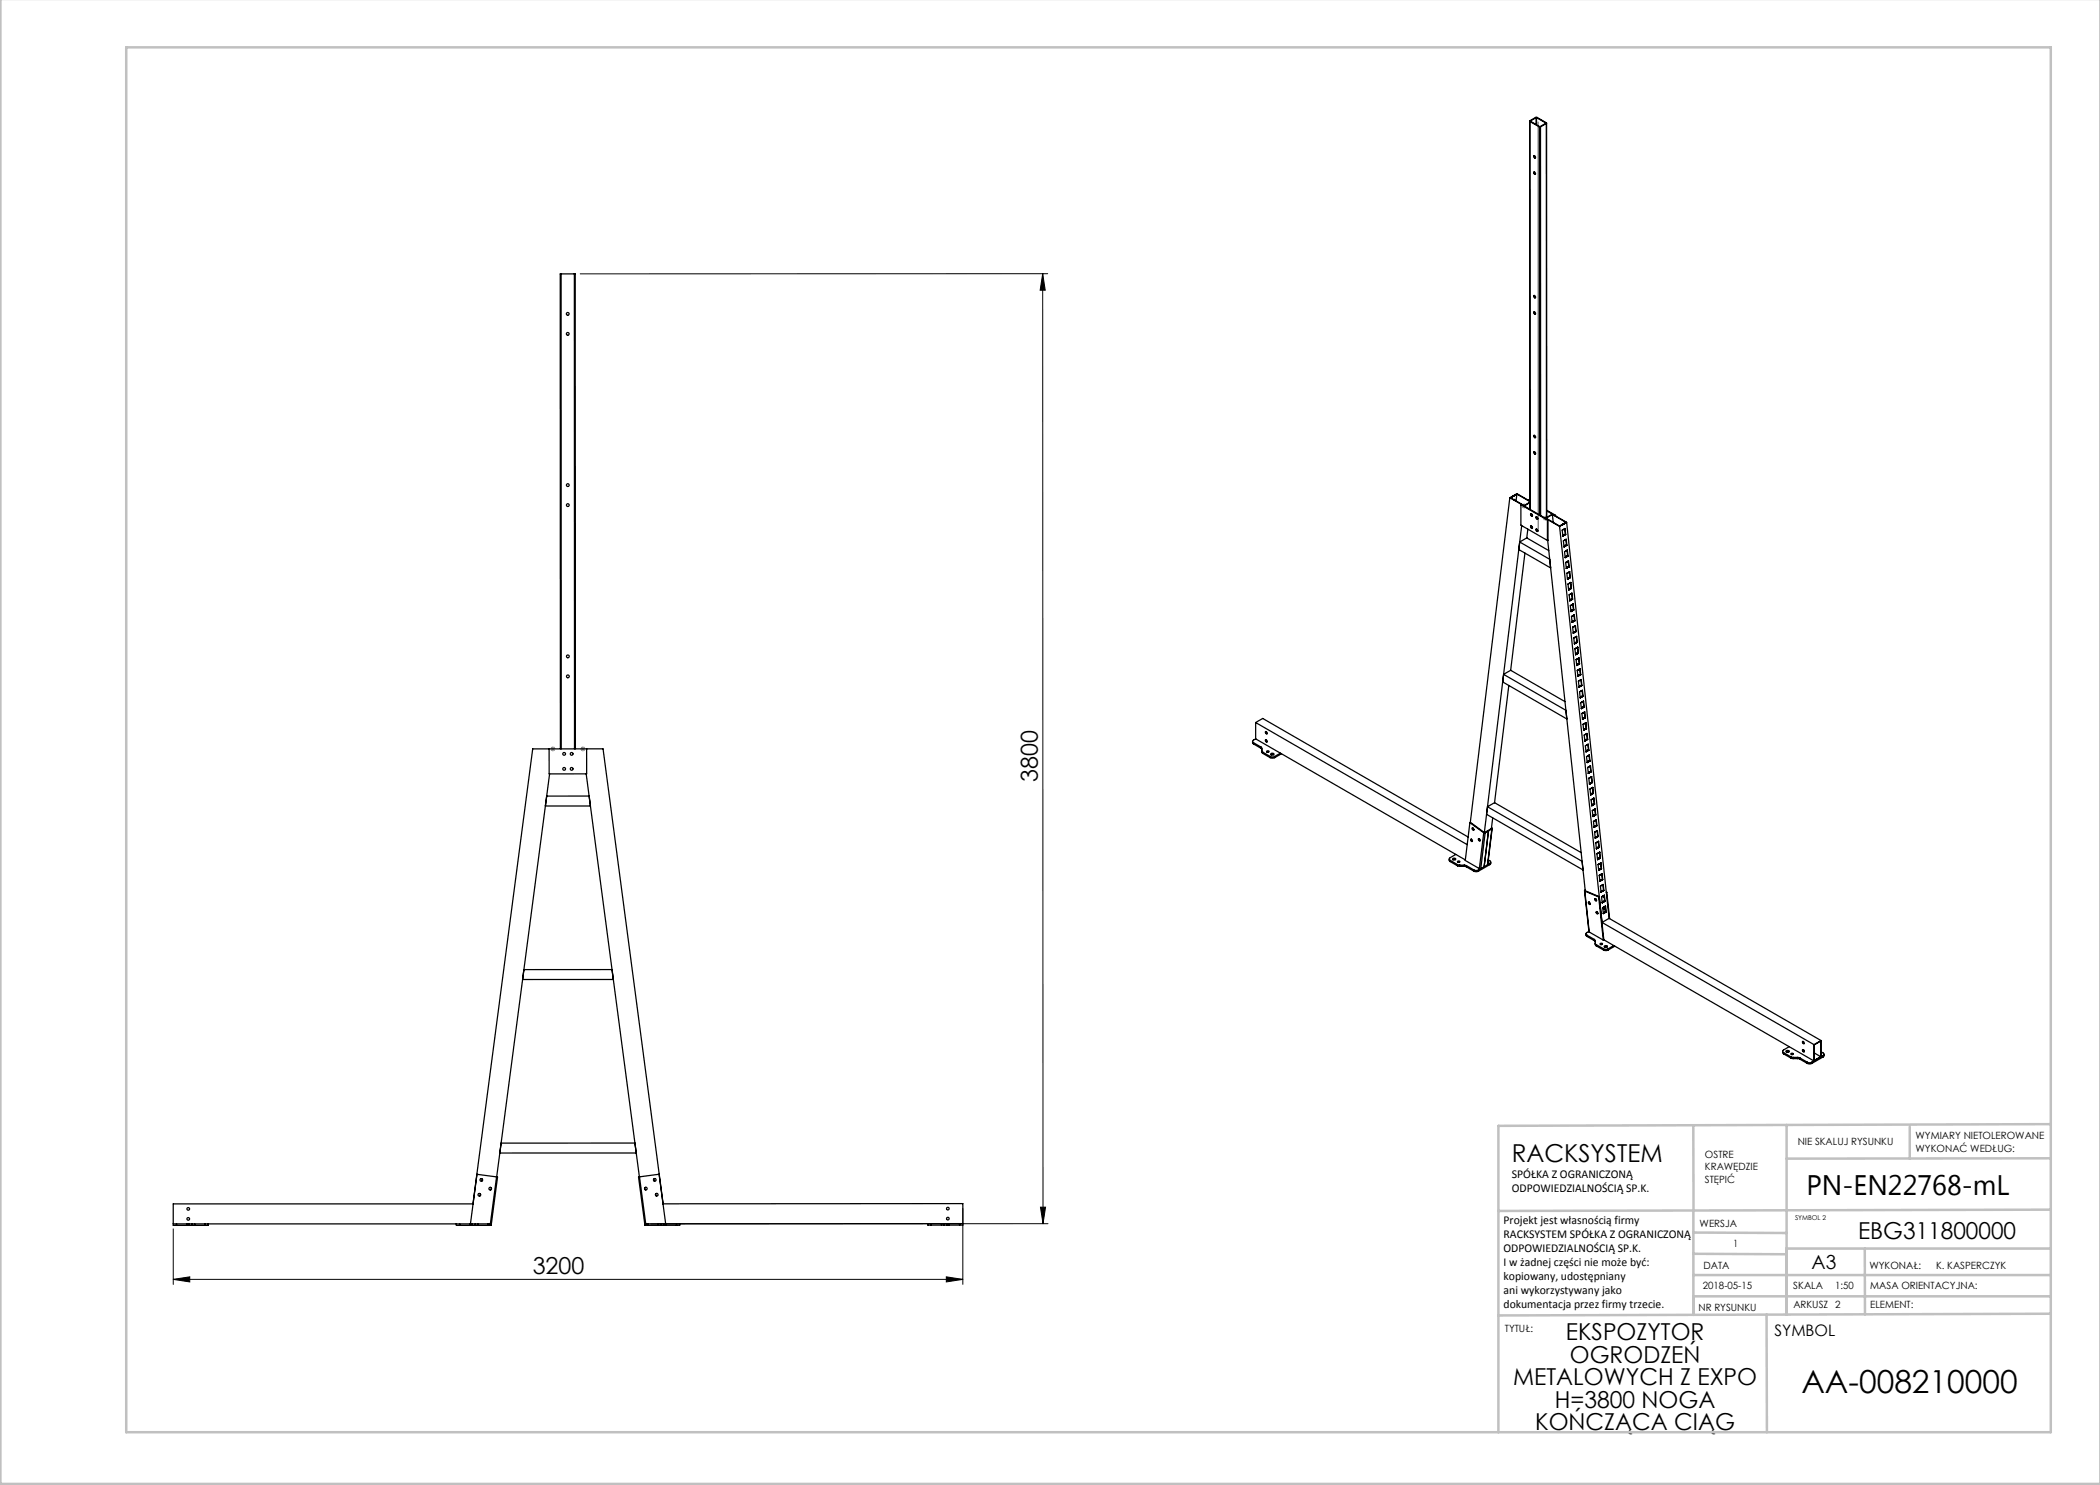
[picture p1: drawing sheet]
<svg xmlns="http://www.w3.org/2000/svg" width="420mm" height="297mm" viewBox="0 0 420 297" stroke-linecap="round" stroke-linejoin="round" font-family="sans-serif">
<path d="M208.5 54.7l.1 190M208.5 54.7l.5 3.3h-1zM209.5 54.7l-93.5 .1M34.6 255.9l3.4-.5v1zM34.6 245.8v11.1M34.6 255.9h158M189.3 255.4l3.3 .5-3.3 .5zM192.6 241.7v15.2M208.1 241.4h1l-.5 3.3zM209.6 244.7l-79.4 .1" fill="none" stroke="#000" stroke-width=".2"/>
<g fill="none" stroke="#808080" stroke-width=".2">
<path d="M304.3 101.2h1M304.5 100.8l.7 .7M304.8 100.7v1M305.2 100.8l-.7 .7M308.6 103.6h1M308.7 103.3l.7 .7M309.1 103.1v1M309.4 103.3l-.7 .7M110.1 149.8h1M110.2 149.4l.7 .7M110.6 149.3v1M110.9 149.4l-.7 .7"/>
<path d="M116.1 149.8h1M116.2 149.4l.7 .7M116.6 149.3v1M116.9 149.4l-.7 .7"/>
</g>
<g fill="none" stroke="#c0c0c0" stroke-width=".5">
<path d="M.1 -.1v296.9h419.9M25.2 9.5h385v276.9h-385zM338.7 225.2v16.9M357.3 225v37.9M382 225.4v6.3M410.1 224.8l-110.4 .4v61.2M410.1 231.7h-52.8M338.7 259.3h71.5M338.7 255h71.5M338.7 250.8l18.6 .1M338.7 246.5l18.6 .1M338.7 242.1v20.9"/>
<path d="M373 249.7v13.2M410.1 241.9l-110.4 .3M410.2 249.7h-52.9v13.2M353.3 262.9l.1 23.5M410.2 262.7l-110.5 .4"/>
</g>
<path d="M307.6 24.4v81.7" fill="none" stroke="#808080" stroke-width=".25"/>
<g fill="#000">
<path d="M208.5 54.7l.5 3.3h-1zM208.1 241.4h1l-.5 3.3z"/>
<path d="M34.6 255.9l3.4-.5v1zM189.3 255.4l3.3 .5-3.3 .5z"/>
</g>
<g fill="none" stroke="#000" stroke-width=".25">
<path d="M305.9 24.2l.1 77.6M306 24.3v-.1l1.3-.8 2 1.2v.1M306 24.3l1.9 1.1M306 24.3v77.6M306.1 24.2h.1M306.1 24.2l1.9 1.1 1.2-.7M306.7 31.2a.23 .23 0 0 1 .4 .1 .23 .23 0 0 1-.2 .3zM306.8 34.4a.23 .23 0 0 1 .3 .1 .23 .23 0 0 1-.2 .4zM306.8 31.1l.1 .3 .2 .2M306.8 34.4l.1 .3 .2 .1M307.2 23.5h.1M307.2 23.5l-1.1 .7"/>
<path d="M307.2 23.5v1.4M307.3 23.5l1.9 1.1M307.3 23.5v1.5M307.9 25.4h.2M307.9 25.4v77.6M308.1 25.4v77.7M309.2 24.6h.1M309.3 24.7l-1.2 .7M309.3 24.7v78.8M309.3 24.6v78.9M112.2 54.8h-.2l.1 95M112.2 54.8l.1 95"/>
<path d="M114.9 54.8h.1l.1 95M114.9 54.8h-2.7M114.9 54.8v95M306.8 59.1a.23 .23 0 0 1 .3 .2 .23 .23 0 0 1-.2 .3zM306.8 59.1l.1 .3 .2 .1M306.8 62.4a.23 .23 0 0 1 .3 .1 .23 .23 0 0 1-.2 .3zM306.8 62.4l.1 .2 .2 .2M302 99.5l9.9 5.8M302 99.5l-7.9 65M302.4 99.3l-.4 .2M302.4 99.3h.1M302.5 99.4h.1"/>
<path d="M302.5 99.3v.1M302.6 99.2v.1M302.6 99.2l-.2 .1M302.6 99.2h.1M302.6 99.3l-.5 .2 2.7 1.6 1.2-.6M302.7 99.2l-.1 .1M302.7 99.1l.1 .1zM302.7 99.1l-.1 .1M302.8 99.1h.1M302.8 99.9v.1M302.9 99.9l-.1 .1M302.9 99.9h.1"/>
<path d="M302.9 99.9v.1M302.9 99h.1M302.9 99l-.1 .1M303 99h.1M303 99l.4-.3 2.6 1.5M303.4 98.8l-.7 .4M303.4 98.8l2.6 1.5M303.4 98.8l-.2 1.4M306.8 87.1a.23 .23 0 0 1 .3 .1 .23 .23 0 0 1-.2 .3zM306.8 90.4a.23 .23 0 0 1 .3 .1 .23 .23 0 0 1-.2 .3zM306.8 87.1l.1 .2 .2 .2M306.8 90.3l.1 .3 .2 .2"/>
<path d="M303.8 109.9l6.3 3.7M304.2 100.9v4.1l5.3 3.1M304.2 100.9l5.3 3.1M304.3 100.9h-.1M304.3 105.1l-7.4 61.4M305 110.6l-2.9 23.5M305.4 107.6l-1.5 .8 6 3.5M305.4 107.6l4.4 2.5M305.6 105.8l-.2 1.8M305.7 100.1h.3M306 100.5l-1.2 .7M306.1 102.8a.23 .23 0 0 1 .4 .1 .23 .23 0 0 1-.2 .3z"/>
<path d="M306.1 105.2a.23 .23 0 0 1 .4 .2 .23 .23 0 0 1-.2 .3zM306.2 102.7l.3 .5zM306.2 105.2l.3 .4zM306.3 102.8l.2 .3M306.3 105.2l.2 .4M307.2 103.4a.23 .23 0 0 1 .3 .1 .23 .23 0 0 1-.1 .3zM307.2 105.8a.23 .23 0 0 1 .3 .2 .23 .23 0 0 1-.1 .3zM307.3 103.4l.2 .4zM307.3 105.8l.2 .4zM307.4 103.4l.2 .3M307.4 105.8l.2 .4M309.3 102.2l4 2.3"/>
<path d="M309.3 102l1.8 1.1M309.5 104l.1-.1v4.1l-.1 .1M309.5 104v4.1M309.5 108.1l7.5 70.1M310.5 102.8l-1.4 .8M310.5 102.9l-1.3 .7 2.7 1.6 .4-.2M310.5 102.9l2.7 1.6-.4 .2M310.5 102.9l.1 1.6M311.1 103.1h-.1M311.1 103.1v.1M311.9 105.3l8.9 82.7M312.3 105h.1"/>
<path d="M312.3 105l-.4 .3M312.3 105l.1 .1M312.5 104.9l-.2 .1M312.5 104.9v.1M312.5 104.9h.1M312.5 105l-.1 .1M312.6 104.9l-.1 .1M312.6 107.2h.1M312.7 104.8h.1M312.6 105.9h.1M312.7 105.9l-.3 .1 .2 1.2M312.7 107.1h.1"/>
<path d="M312.7 107.1l-.1 .1M312.7 107h.1M312.7 107v.1M312.7 104.8l-.2 .1M312.8 107.1l-.2 .1M312.8 107h.1M312.8 107v.1M312.8 109.4h.1M312.8 104.7l-.2 .2M312.8 104.7l.1 .1M312.8 104.7h.1M312.9 108.1h.1"/>
<path d="M312.9 106.9l-.2 .1M312.9 104.8h-.2M312.9 104.7h.1M312.9 107h-.1M312.9 107h.1M312.9 104.7v.1M312.9 108l-.2 .2 .1 1.2M312.9 109.3h.1M312.9 109.3h-.1M312.9 105.7l.2 1.1M313 109.2h.1M313 109.2l-.1 .1"/>
<path d="M313 105.7h.1M313 105.7l-.3 .2M313 109.3l-.2 .1M313 105.7l.1 1.2M313 109.2v.1M313 111.5h.1M313 106.9h.1M313 106.9l-.1 .1M313.1 106.8l-.1 .1M313.1 106.8v.1M313.1 110.2h.1M313.1 109.1l-.1 .1"/>
<path d="M313.1 106.9l-.1 .1M313.1 109.1h.1M313.1 109.1l.1 .1M313.1 106.9h.1M313.1 112.5l.2 1.2M313.1 111.4h.1M313.1 111.4l-.1 .1M313.2 112.5h.1M313.2 107.9l.1 1.1M313.2 111.3h.1M313.2 111.3l-.1 .1M313.2 107.9h.1"/>
<path d="M313.2 107.9l-.3 .1M313.2 111.4l-.1 .1M313.2 107.9l.2 1.1M313.3 111.3h.1M313.3 111.3l-.1 .1M313.3 113.7h.1M313.3 109l-.2 .1M313.3 109v.1M313.3 109h.1M313.3 104.5l-.4 .2M313.3 104.5l8.5 79.2M313.3 112.4h.1"/>
<path d="M313.3 111.2l-.1 .1M313.3 109.1l-.1 .1M313.4 111.3h-.1M313.4 111.3h.1M313.3 109.1h.1M313.4 112.4l-.2 .1M313.4 113.6h.1M313.4 113.6h-.1M313.4 110l.1 1.2M313.4 113.5h.1M313.4 113.5v.1M313.4 110h.1"/>
<path d="M313.4 110l-.5 .3 .1 1.2M313.4 113.6l-.1 .1M313.5 110l.1 1.2M313.5 113.5h.1M313.5 113.5l-.1 .1M313.5 115.8h.1M313.5 111.2h.1M313.5 111.2l-.1 .1M313.6 114.5v.1M313.6 113.4l-.2 .1M313.6 111.2l-.2 .1M313.6 113.4l-.1 .1"/>
<path d="M313.6 113.4h.1M313.6 113.4l.1 .1M313.6 113.5h.1M313.6 111.2h.1M313.6 115.7l.1 .1M313.6 115.7l-.1 .1M313.7 115.6v.1M313.7 115.6h.1M313.7 115.6l-.1 .1M313.7 112.2l-.3 .2M313.7 115.8h-.2M313.7 112.2h.1"/>
<path d="M313.7 112.2l.1 1.1M313.7 115.7h.1M313.7 115.7v.1M313.7 118h.1M313.7 113.4h-.1M313.7 113.4h.1M313.8 113.3l-.1 .1M313.8 113.3h.1M313.8 116.7h.1M313.8 115.6h-.1M313.8 113.4l-.1 .1M313.8 115.6l-.1 .1"/>
<path d="M313.8 115.6h.1M313.8 113.3v.1M313.8 117.9h.1M313.8 117.9h-.1M313.9 114.4l.1 1.1M313.9 117.8v-.1l.2 .1M313.9 117.8h.1M313.9 117.8l-.1 .1M313.9 114.3v.1M313.9 114.3l-.5 .4 .1 1.1M313.9 117.9l-.1 .1M313.9 114.4l.2 1.1"/>
<path d="M314 117.8h.1M314 117.8l-.1 .1M314 115.5l-.2 .1M314 115.5h.1M314 118.8l.1 .1M314 115.5l-.1 .1M314.1 117.8h-.1M314.1 117.8h.1M314.1 115.5h-.1M314.1 118.8l-.3 .2 .2 1.1M314.1 116.5l.1 1.1M314.1 119.9h.1"/>
<path d="M314.1 119.9l.1 .1M314.1 119.9v.1M314.1 116.5h.1M314.1 116.5l-.5 .3 .1 1.2M314.2 116.5h.1M314.2 116.5l.1 1.2M314.2 120h.1M314.2 120l-.1 .1M314.2 117.7l-.1 .1M314.2 117.7h.1M314.2 117.6h.1M314.2 117.6l.1 .1"/>
<path d="M314.3 119.9h-.2M314.3 117.7l-.2 .1M314.3 119.9l-.1 .1M314.3 119.9h.1M314.3 117.7h.1M314.3 118.7l.2 1.1M314.4 118.7h.1M314.4 118.7l-.3 .1M314.4 118.7l.1 1.1M314.4 119.8l.1 .1M314.4 119.8l-.1 .1M314.5 119.8h-.1"/>
<path d="M314.5 119.8h.1M314.5 119.9h-.2M314.5 119.8v.1M300.5 136.4l12.9 7.4M301.8 137.1l-2.9 23.4M302.1 134.1l-1.4 .8 12.5 7.2M302.1 134.1l10.9 6.2M314 120.1v.1M314.1 120v.1M314.1 120l-.1 .1M314.1 120.1l-.1 .1M314.2 122.3h.1"/>
<path d="M314.3 121h.1M314.3 122.2h.1M314.3 122.2l-.1 .1M314.3 122.1l.1-.1 .2 .1M314.3 122.1h.1M314.3 122.1v.1M314.4 122.2l-.2 .1M314.4 122.1h.1M314.4 122.1v.1M314.4 124.5h.1M314.5 123.2h.1M314.5 122.1h-.1"/>
<path d="M314.5 122.1h.1M314.5 123.1l-.2 .2 .1 1.2M314.5 124.4h.1M314.5 124.4h-.1M314.6 120.8l.1 1.1M314.6 124.3h.1M314.6 124.3l-.1 .1M314.6 120.8h.1M314.6 120.8l-.5 .3 .1 1.2M314.6 124.4l-.2 .1M314.6 120.8l.2 1.2M314.6 124.3v.1"/>
<path d="M314.7 126.6h.1M314.7 122l-.2 .1M314.7 122h.1M314.7 121.9v.1M314.7 121.9l.1 .1M314.7 125.3h.1M314.7 124.2l-.1 .1M314.7 122l-.1 .1M314.8 124.2l-.2 .1M314.8 124.2h.1M314.8 124.2v.1M314.8 122h-.1"/>
<path d="M314.8 125.3l-.3 .2 .2 1.1M314.8 126.5h.1M314.8 126.5l-.2 .1M314.8 123l.1 1.1M314.8 126.4h.1M314.8 126.4l.1 .1M314.8 126.4v.1M314.8 123h.1M314.8 123l-.3 .1M314.8 126.5l-.1 .1M314.9 123l.1 1.1M314.9 126.4v.1"/>
<path d="M314.9 126.5h-.1M314.9 128.8h.1M314.9 124.1l.1 .1M314.9 124.1l-.1 .1M314.9 124.1h.1M315 127.5h.1M315 126.3l-.2 .1M315 124.2l-.2 .1M315 126.4h-.1M315 126.4h.1M315 124.1v.1M315 128.7h.1"/>
<path d="M315 128.7h-.1M315 128.6v.1M315 128.6h.1M315.1 128.7l-.2 .1M315.1 125.1l-.3 .2M315.1 125.1l.1 1.2M315.1 125.1v1.2M315.1 128.6h.1M315.1 128.6v.1M315.1 130.9h.1M315.1 126.3h.1M315.1 126.3l-.1 .1"/>
<path d="M315.2 129.6v.1M315.2 128.5l-.2 .1M315.2 126.3l-.2 .1M315.2 128.5l-.1 .1M315.2 128.5h.1M315.2 128.5l.1 .1M315.2 126.3h.1M315.2 128.6h.1M315.2 130.8l.1 .1M315.2 130.8l-.1 .1M315.3 127.3l.1 1.1M315.3 130.7h.1"/>
<path d="M315.3 130.7l-.1 .1M315.3 130.7v.1M315.3 127.3h.1M315.3 127.3l-.5 .3 .1 1.2M315.3 130.9h-.2M315.3 130.8h.1M315.3 130.8v.1M315.3 133.1h.1M315.4 128.5h.1M315.4 128.5h-.2M315.4 128.4v.1M315.4 128.4h.1"/>
<path d="M315.4 131.8h.1M315.4 130.7h-.1M315.4 128.5l-.1 .1M315.4 130.7l-.1 .1M315.4 130.7h.1M315.5 133h.1M315.5 133h-.2M315.5 132.9h.1M315.5 132.9v.1M315.5 129.4l-.5 .4 .1 1.1M315.5 133l-.1 .1M315.6 129.5h.1"/>
<path d="M315.6 129.5l.1 1.1M315.6 129.5v1.1M315.6 132.9h.1M315.6 132.9l-.1 .1M315.6 135.2h.1M315.6 135.2v.1M315.6 130.6h.1M315.6 130.6l-.2 .1M315.7 133.9v.1M315.7 132.8l-.2 .1M315.7 130.6l-.2 .1M315.7 132.9h-.1"/>
<path d="M315.7 132.9h.1M315.7 130.6h.1M315.7 133.9l-.2 .2 .1 1.1M315.7 135.1l.1 .1M315.7 135.1l-.1 .1M315.7 131.6l.1 1.1M315.7 135h.1M315.7 135v.1M315.7 135l.1 .1M315.8 131.6h.1M315.8 131.6l-.6 .3 .1 1.2M315.8 135.2l-.2 .1"/>
<path d="M315.8 131.6l.1 1.2M315.8 135.1h.1M315.8 135.1v.1M315.8 137.4h.1M315.8 132.8l-.1 .1M315.8 132.8h.1M315.8 132.7v.1M315.8 132.7l.1 .1M315.9 136.1h.1M315.9 135h-.2M315.9 132.8l-.2 .1M315.9 135l-.1 .1"/>
<path d="M315.9 135h.1M315.9 135l.1 .1M315.9 132.8h.1M315.9 136.1l-.2 .1 .1 1.2M315.9 137.3h.1M315.9 137.3l-.1 .1M316 133.8l.1 1.1M316 137.2h.1M316 137.2l-.1 .1M316 133.8h.1M316 133.8l-.3 .1M316 137.3l-.2 .1"/>
<path d="M316 137.2v.1M316 139.6h.1M316.1 134.9v.1M316.1 134.9l-.2 .1M316.1 134.9h.1M316.1 138.3h.1M316.1 137.1l-.1 .1M316.1 135l-.1 .1M316.1 137.2h-.1M316.1 137.2h.1M316.2 139.5h.1M316.2 139.5h-.2"/>
<path d="M316.2 135.9l.1 1.1M316.2 139.4h.1M316.2 139.4v.1M316.2 135.9h.1M316.2 135.9l-.3 .2M316.2 139.5l-.1 .1M316.3 135.9l.1 1.2M316.3 139.4h.1M316.3 139.4l-.1 .1M316.3 137.1l-.2 .1M316.3 137.1h.1M316.3 137v.1"/>
<path d="M316.3 137l.1 .1M316.3 139.3l-.1 .1M316.4 137.1l-.2 .1M316.4 139.3l-.1 .1M316.4 139.3h.1M316.4 139.3v.1M316.4 137.1h.1M316.4 138.1l.1 1.1M316.4 138.1h.1M316.5 138.1h.1M316.5 138.1l-.6 .3 .1 1.2M316.5 138.1l.1 1.1"/>
<path d="M316.5 139.2l.1 .1M316.5 139.2l-.1 .1M316.5 139.2h.1M316.6 139.3l-.2 .1M316.6 139.2v.1M109.8 149.8h-3.3l-11.9 91h-60v4.3h.7M109.8 149.8h10.8l12.5 95M109.9 154.8l-10.6 80.6M117.2 154.8l10.7 80.6M117.3 149.8v5h-7.5v-5M117.8 159.2h-8.5l-.2 2h9M250.5 148.3l.2 .5"/>
<path d="M250.7 148.5l1.5 .9M250.7 148.5v.3M250.7 148.8l1.5 .8M251.1 147.8l-.4 .2a.28 .28 0 0 0-.2 .3 .28 .28 0 0 0 .2 .2M251.1 144.5l1.4-.8 41.1 23.7M251.1 144.5l42.3 24.4M251.1 147.8l42 24.2M251.1 144.5v3.3M252.2 149.4l.2 .2v.9l.2 .2M252.2 149.6l.2 .3M252.2 149.4v.2M252.4 150.2l.2 .2"/>
<path d="M252.6 150.7l1.4 .8M252.6 150.4l1.4 .9M252.6 150.4v.3M253.1 146.3a.22 .22 0 0 1 .3 .2 .22 .22 0 0 1-.1 .3zM253.1 148a.22 .22 0 0 1 .3 .1 .22 .22 0 0 1-.1 .3zM253.2 146.3v.3l.2 .1M253.2 147.9v.3l.2 .2M253.4 150.2a.22 .22 0 0 1 .3-.1 .22 .22 0 0 1 0 .4 .22 .22 0 0 1-.3-.1zM253.4 150.4h.3M254 151.3l.4 .1 .5-.1M254 151.5l.4 .1 .5-.1M254 151.3v.2"/>
<path d="M254.2 150.7l.2-.1a.25 .25 0 0 1 .3 .1 .25 .25 0 0 1 0 .3 .25 .25 0 0 1-.3 0l-.2-.1zM254.2 150.9h.5M254.9 151.3v.2M256.1 150.6l-1.2 .7M256.3 150.8l-1.4 .7M316.3 141.7h.1M316.3 140.4h.1M316.4 140.4l-.3 .2 .2 1.1M316.4 142.7l.1 1.2M316.4 141.6h.1M316.4 141.6l-.1 .1M316.4 142.7h.1"/>
<path d="M316.4 141.5h.1M316.4 141.5v.1M316.4 141.5l.1 .1M316.5 141.6l-.2 .1M316.5 141.5v.1M316.5 141.6h.1M316.5 143.9h.1M316.6 142.6h.1M316.6 141.4l-.2 .1M316.6 141.5h-.1M316.6 141.5h.1M316.6 143.8h.1"/>
<path d="M316.6 143.8h-.1M316.6 140.2l.2 1.2M316.7 143.7h.1M316.7 143.7l-.1 .1M316.7 140.2h.1M316.7 143.8l-.2 .1M316.7 140.2l-.3 .2M316.7 140.2l.1 1.2M316.7 143.7v.1M316.7 146h.1M316.7 141.4l-.1 .1M316.7 141.4h.1"/>
<path d="M316.8 141.4h-.1M316.8 141.4h.1M316.8 144.7l.1 .1M316.8 143.6l-.1 .1M316.8 141.4l-.1 .1M316.8 143.6h.1M316.8 143.6l.1 .1M316.8 143.7h.1M316.8 145.9l.1 .1M316.8 145.9l-.1 .1M316.9 142.4l.1 1.1M316.9 145.8h.1"/>
<path d="M316.9 145.8l-.1 .1M316.9 145.8l.1 .1M316.9 142.4h.1M316.9 142.4l-.5 .3M316.9 146h-.1M316.9 142.4l.2 1.1M317 145.9h.1M317 145.9l-.1 .1M317 148.2h.1M317 143.6h.1M317 143.6h-.2M317 143.5v.1"/>
<path d="M317 143.5h.1M317 146.9h.1M317 145.8h-.1M317 143.6l-.1 .1M317.1 145.8l-.1 .1M317.1 145.8h.1M317.1 143.5l-.1 .1M317.1 146.9l-.3 .1 .2 1.2M317.1 148.1h.1M317.1 148.1l-.1 .1M317.1 144.6l.1 1.1M317.1 148h.1"/>
<path d="M317.1 148v.1M317.1 144.5l.1 .1M317.1 144.5l-.5 .4 .1 1.1M317.2 144.6l.1 1.1M317.2 148h.1M317.2 148l-.1 .1M317.2 150.3h.1M317.2 150.3v.1M317.2 145.7h.1M317.2 145.7l-.1 .1M317.3 149v.1M317.3 147.9l-.2 .1"/>
<path d="M317.3 145.7l-.2 .1M317.3 148h-.1M317.3 148h.1M317.3 145.7h.1M317.3 149l-.2 .2 .1 1.1M317.3 150.2l.1 .1M317.3 150.2l-.1 .1M317.3 146.7l.2 1.1M317.4 150.1v-.1l.2 .2M317.4 150.1v.1M317.4 150.2h-.1M317.4 146.7h.1"/>
<path d="M317.4 146.7l-.3 .2M317.4 150.3l-.2 .1M317.4 146.7l.1 1.2M317.4 150.2h.1M317.4 150.2v.1M317.4 152.5h.1M317.4 147.9h.1M317.4 147.9l-.1 .1M317.5 147.8h.1M317.5 147.8v.1M317.5 151.2h.1M317.5 147.9l-.1 .1"/>
<path d="M317.5 150.1l-.1 .1M317.5 150.1h.1M317.5 150.1l.1 .1M317.5 147.9h.1M317.5 152.4h.1M317.5 152.4l-.1 .1M317.6 148.9l.1 1.1M317.6 152.3h.1M317.6 152.3l-.1 .1M317.6 148.9h.1M317.6 148.9l-.3 .1M317.6 152.4l-.1 .1"/>
<path d="M317.6 148.9l.2 1.1M317.7 152.3h.1M317.7 152.3l-.1 .1M317.7 154.7h.1M317.7 150v.1M317.7 150l-.2 .1M317.7 150h.1M317.7 153.4h.1M317.7 152.2l-.1 .1M317.7 150.1l-.1 .1M317.8 152.3h-.1M317.8 152.3h.1"/>
<path d="M317.8 150l-.1 .1M317.8 153.3l-.3 .2 .2 1.2M317.8 154.6h.1M317.8 154.6h-.1M317.8 151l.1 1.1M317.8 154.5h.1M317.8 154.5v.1M317.8 151h.1M317.8 151l-.5 .3 .1 1.2M317.8 154.6l-.1 .1M317.9 151l.1 1.2M317.9 154.5h.1"/>
<path d="M317.9 154.5l-.1 .1M317.9 156.8h.1M317.9 152.2h.1M317.9 152.2l-.1 .1M317.9 152.1v.1M317.9 152.1l.1 .1M318 155.5h.1M318 154.4l-.2 .1M318 152.2l-.2 .1M318 154.4l-.1 .1M318 154.4h.1M318 154.4v.1"/>
<path d="M318 152.2h.1M318 156.7h.1M318 156.7l-.1 .1M318 153.2l.2 1.1M318 156.6h.1M318 156.6l.1 .1M318 156.6v.1M318.1 153.2h.1M318.1 153.2l-.3 .1M318.1 156.7l-.2 .1M318.1 153.2l.1 1.1M318.1 156.6v.1"/>
<path d="M318.1 156.7h.1M318.1 159h.1M318.1 154.3l.1 .1M318.1 154.3l-.1 .1M318.2 154.3h-.1M318.2 154.3h.1M318.2 157.7h.1M318.2 156.5l-.2 .1M318.2 154.4l-.2 .1M318.2 156.6h-.1M318.2 156.6h.1M318.2 154.3v.1"/>
<path d="M318.2 158.9h.1M318.2 158.9h-.1M318.3 155.3l.1 1.2M318.3 158.8v-.1l.2 .1M318.3 158.8h.1M318.3 158.8l-.1 .1M318.3 155.3h.1M318.3 155.3l-.5 .3 .1 1.2M318.3 158.9l-.2 .1M318.3 155.3l.2 1.2M318.3 158.8v.1M318.4 156.5h.1"/>
<path d="M318.4 156.5l-.2 .1M318.4 159.8l.1 .1M318.4 156.5l-.1 .1M318.5 158.7l-.2 .1M318.5 158.7h.1M318.5 158.7v.1M318.5 156.5h-.1M318.5 157.5l.1 1.1M318.5 157.5h.1M318.5 157.5l-.5 .3 .1 1.2M318.6 157.5h.1M318.6 157.5l.1 1.1"/>
<path d="M318.6 158.7h-.1M318.6 158.7h.1M318.6 158.6v.1M318.6 158.6h.1M318.7 158.7l-.2 .1M318.7 158.6v.1M318.7 159.7l.1 1.1M318.8 159.6v.1M318.8 159.6l-.6 .4 .2 1.1M318.8 159.7l.1 1.1M289.8 171.8l.2 .5M290 172.1l1.5 .8"/>
<path d="M290 172.1v.2M290 172.3l1.5 .9M290.6 171.7l.1-.1a.25 .25 0 0 1 .4 .1 .25 .25 0 0 1 0 .3 .25 .25 0 0 1-.4 0l-.2-.1zM290.6 171.9h.5M291.2 170.9l-1.2 .6a.28 .28 0 0 0-.2 .3 .28 .28 0 0 0 .2 .3M291.5 172.9l.5 .1M291.5 173.2l.5 .1M291.5 172.9v.3M291.5 172.3l.1-.1a.22 .22 0 0 1 .3 0 .22 .22 0 0 1 0 .3 .22 .22 0 0 1-.3-.1zM291.6 172.5h.3M292 173h.8M292 173v.3"/>
<path d="M292 173.3h.8M292.8 173l.5 .1M292.8 173.3l.5 .1M292.8 173v.3M293.3 173.1l1.5 .9M293.3 173.1v.3M293.3 173.4l1.5 .8M294 164.5h.1l2.8 2M294 164.5l-.9 7.6 2.7 1.6M294 164.5l2.7 2.1M294.2 167.9a.22 .22 0 0 1 .3 .1 .22 .22 0 0 1-.2 .3zM294.2 167.8l.2 .4"/>
<path d="M294.3 167.8l.2 .4M294.4 165.6a.22 .22 0 0 1 .4 .1 .22 .22 0 0 1-.2 .3zM294.5 165.6l.3 .4M294.6 165.6l.2 .3M294.7 166h.1M294.8 174l.4 .1 .5-.1M294.8 174.2l.4 .1 .5-.1M294.8 174v.2M295.7 174v.2M295.7 167.7a.22 .22 0 0 1 .3 .2 .22 .22 0 0 1-.2 .3zM295.8 167.7l.2 .4M295.8 173.7h.1"/>
<path d="M295.9 173.7h.1M296.1 173.7l-.4 .3M296.7 166.6h.3M296.7 166.6l-.8 7.1M296.8 173.4l-.6 .3M296.9 166.5l-.2 .1M296.9 166.5h.1M296.9 166.5l.1 .1M297 166.6l-.8 7.1M297.3 162.9l19.3 11.1M297.6 166.1l.1 .1M297.7 172l.3 .2a.28 .28 0 0 1 .1 .2 .28 .28 0 0 1-.1 .3"/>
<path d="M297.7 166.2l-.9 7.2M297.7 166.2l-.7 .4M298 172.7l-1.2 .7M298 172.7v.2M298 172.9l-2.3 1.3M298.1 172.4l-.1 .5M298.3 165.7l-1.4 .8M298.3 165.7l.1 .1M298.3 165.6h.1M298.4 165.8l-.7 .4M298.4 165.8l-.9 7.2M298.4 165.6v.2"/>
<path d="M298.4 165.6l-.1 .1M298.4 165.7l-.8 7.2M298.5 163.6l-.2 2.1M298.9 160.5l-1.4 .9 18.9 10.9M298.9 160.5l17.3 10M316.9 178.2l.9 8.1M317 178.2l2.7 1.2M317 178.2l.8 8.2M317 178.1v.1M317 178.1l2.8 1.2-.1 .1M317 178v.1M318.4 161.1h.1"/>
<path d="M318.5 161v.1M318.5 161l-.2 .1M318.5 160.9h.1M318.5 160.9v.1M318.5 160.9l.1 .1M318.5 161.1h-.1M318.6 161h.1M318.6 161l-.1 .1M318.6 163.3h.1M318.7 162h.1M318.7 160.9h-.2M318.7 160.9l-.1 .1"/>
<path d="M318.7 160.9h.1M318.7 162l-.2 .1 .1 1.2M318.7 163.2h.1M318.7 163.2l-.1 .1M318.7 163.1h.1M318.7 163.1v.1M318.8 163.2l-.2 .1M318.8 163.1v.1M318.8 165.4v.1M318.8 160.8l-.1 .1M318.8 160.8h.1M318.9 164.2h.1"/>
<path d="M318.9 163l-.2 .1M318.9 160.8l-.2 .1M318.9 163.1h-.1M318.9 163.1h.1M318.9 160.8h.1M318.9 164.1l-.2 .2 .1 1.1M318.9 165.3l.1 .1M318.9 165.3l-.1 .1M319 161.8l.1 1.1M319 165.2v.1M319 165.3h-.1M319 165.3h.1"/>
<path d="M319 161.8h.1M319 161.8l-.3 .2M319 165.4l-.2 .1M319 161.8l.1 1.2M319 165.3v.1M319 167.6h.1M319.1 179.7l.2 .4M319.1 163l-.2 .1M319.1 163h.1M319.1 179.7l.1 .4M319.1 162.9v.1M319.1 166.3h.1"/>
<path d="M319.1 165.2h-.1M319.1 163l-.1 .1M319.1 165.2l-.1 .1M319.1 165.2h.1M319.1 165.2l.1 .1M319.2 167.5h.1M319.2 167.5l-.2 .1M319.2 164l.1 1.1M319.2 167.4h.1M319.2 167.4v.1M319.2 164h.1M319.2 164l-.3 .1"/>
<path d="M319.2 167.5l-.1 .1M319.3 164h.1M319.3 164l.1 1.1M319.3 167.4h.1M319.3 167.4l-.1 .1M319.3 169.8h.1M319.3 165.1l-.2 .1M319.3 165.1l.1 .1M319.3 165.1h.1M319.4 168.5h.1M319.4 167.3l-.2 .1M319.4 165.2l-.2 .1"/>
<path d="M319.4 167.4h-.1M319.4 167.4h.1M319.4 165.1v.1M319.4 170.8l.1 1.1M319.4 169.7h.1M319.4 169.7h-.1M319.4 170.7h.1M319.4 166.1l.1 1.1M319.4 169.6h.1M319.4 169.6v.1M319.5 166.1h.1M319.5 166.1l-.6 .3 .1 1.2"/>
<path d="M319.5 169.7l-.2 .1M319.5 166.1l.1 1.2M319.5 169.6h.1M319.5 169.6v.1M319.5 171.9h.1M319.5 167.3h.1M319.5 167.3l-.1 .1M319.5 167.2v.1M319.5 167.2l.1 .1M319.6 170.6h.1M319.6 169.5l-.2 .1M319.6 167.3l-.2 .1"/>
<path d="M319.6 169.5l-.1 .1M319.6 169.5h.1M319.6 169.5l.1 .1M319.6 167.3h.1M319.6 170.6l-.2 .1M319.6 171.8h.1M319.6 171.8l-.1 .1M319.7 168.3l.1 1.1M319.7 171.7h.1M319.7 171.7l-.1 .1M319.7 171.7v.1M319.7 168.3h.1"/>
<path d="M319.7 168.3l-.5 .3 .1 1.2M319.7 171.8l-.2 .1M319.7 179.4l1 8.6M319.7 171.8h.1M319.7 174.1h.1M319.8 169.4l-.2 .1M319.8 169.4v.1M319.8 169.4h.1M319.8 172.8h.1M319.8 171.7h-.1M319.8 169.5l-.1 .1M319.8 171.7l-.1 .1"/>
<path d="M319.8 171.7h.1M319.9 174h.1M319.9 174h-.2M319.9 170.4l.1 1.2M319.9 173.9h.1M319.9 173.9v.1M319.9 170.4h.1M319.9 170.4l-.3 .2M319.9 174l-.1 .1M320 170.4l.1 1.2M320 173.9h.1M320 173.9l-.1 .1"/>
<path d="M320 176.2h.1M320 171.6h.1M320 171.6l-.2 .1M320 174.9l.1 .1M320 173.8l-.1 .1M320.1 171.6l-.2 .1M320.1 173.8l-.1 .1M320.1 173.8v.1M320.1 173.9h.1M320.1 171.6h.1M320.1 176.1l.1 .1M320.1 176.1l-.1 .1"/>
<path d="M320.1 172.6l.1 1.1M320.1 176h.1M320.1 176l.1 .1M320.1 176v.1M320.2 172.6h.1M320.2 172.6l-.6 .3 .1 1.2M320.2 176.2h-.2M320.2 172.6l.1 1.1M320.2 176.1h.1M320.2 176.1v.1M320.2 178.4h.1M320.2 173.8h-.1"/>
<path d="M320.2 173.8h.1M320.2 173.7v.1M320.2 173.7h.1M320.3 177.1h.1M320.3 176h-.2M320.3 173.8l-.2 .1M320.3 176l-.1 .1M320.3 176h.1M320.3 173.7v.1M320.3 177.1l-.2 .1 .1 1.2M320.3 178.3h.1M320.3 178.3l-.1 .1"/>
<path d="M320.3 174.8l.2 1.1M320.4 178.2h.1M320.4 178.2l-.1 .1M320.4 174.7v.1M320.4 174.7l-.5 .4 .1 1.1M320.4 178.3l-.2 .1M320.4 174.8h.1M320.4 174.8l.1 1.1M320.4 178.2v.1M320.4 175.9h.1M320.4 175.9l-.1 .1M320.5 175.9h.1"/>
<path d="M320.5 178.1l-.1 .1M320.5 175.9l-.1 .1M320.5 178.2h-.1M320.5 178.2h.1M320.5 179.2l-.2 .2 .1 1.1M320.6 176.9l.1 1.1M320.6 176.9h.1M320.6 176.9l-.3 .2M320.6 176.9l.2 1.2M320.7 179.2h.1M320.7 178.1h.1M320.7 178.1l-.2 .1"/>
<path d="M320.7 178v.1M320.7 178l.1 .1M320.7 178.1l-.1 .1M320.7 179.1v.3l-.1-.1M320.8 179.3h-.2h.2M320.8 178.1h-.1M320.8 179.1l.1 1.1M320.8 179.1h.1M320.8 179.1l-.3 .1M320.9 179.1l.1 1.1M321.3 178.4l.1 .1M321.4 178.5h-.1"/>
<path d="M321.4 178.5l.5 5.2M122.4 193.9h-17.6M122.7 195.9h-18.2M317.2 186.8l.2 .5M317.4 187l1.5 .9M317.4 187.3l1.5 .8M317.4 187v.3M317.8 186.3l-.4 .2a.28 .28 0 0 0-.2 .3 .28 .28 0 0 0 .2 .2M317.8 186.4h.1M317.8 186.4l2.9 1.6M317.9 180.4l.1 .4M318 180.8l-.2-.4 .2 .4"/>
<path d="M318.9 187.9l.1 .2v.8l.2 .3M318.9 187.9v.2M318.9 188.1l.1 .3M319 188.7l.2 .2M319.2 188.9l1.5 .9M319.2 188.9v.3M319.2 189.2l1.5 .8M319.3 180l-.2-.2 .2 .3M319.4 182.3l.2 .4M319.5 182.7l-.1-.4 .2 .4M320 188.7h.1a.21 .21 0 0 1 .3-.1 .21 .21 0 0 1 0 .4 .21 .21 0 0 1-.3-.1zM320.4 188.9h-.3"/>
<path d="M320.4 184.5l42.4 24.4M320.4 184.5h.1M320.4 180.5h.1M320.4 180.6h.1M320.5 180.4l.1 .1M320.5 180.4l-.1 .1M320.6 180.3l.1 .1M320.6 180.3v.1M320.6 180.4h-.1M320.6 180.5l-.1 .1M320.7 180.4h.1M320.7 180.4l-.1 .1"/>
<path d="M320.7 182.7h.1M320.7 189.8v.2M320.7 181.4h.1M320.7 180.3h-.1M320.8 188h-.1M320.8 188l42 24.2M320.8 180.3l-.1 .1M320.8 180.3h.1M320.8 180.3v.1M320.8 181.4l-.3 .2 .2 1.1M320.8 181.5v.3l.2 .1h-.1M320.8 182.6h.1"/>
<path d="M320.8 182.6l-.1 .1M320.8 182.5h.1M320.8 182.5v.1M320.8 181.5l.3 .3M320.9 189.2l.1-.1a.26 .26 0 0 1 .4 0 .26 .26 0 0 1 0 .4 .26 .26 0 0 1-.4 0zM320.9 182.5h.1M320.9 182.5l-.1 .1M320.9 180.2l.1 .1M320.9 180.2l-.1 .1M320.9 180.2h.1M321 182.4l-.2 .1M321 180.3l-.2 .1"/>
<path d="M321 182.5h-.1M321 182.5h.1M321 180.2v.1M321 181.2l.2 1.1M321.1 181.2h.1M321.1 181.2l-.3 .2M321.1 181.2l.1 1.2M321.1 182.4l-.1 .1M321.1 182.4h.1M321.2 182.3l-.1 .1M321.2 182.3v.1M321.2 182.4l-.1 .1"/>
<path d="M321.2 182.4h.1M321.4 189.4h-.5M321.6 189.8l-.5 .1-.4-.1M321.6 190l-.4 .1-.5-.1M321.6 189.8v.2M321.8 183.7l-1.4 .8M321.8 183.7l42.4 24.4M322.8 189.1l-1.2 .7M323 189.2l-1.4 .8M356.5 210.3l.2 .5M356.7 210.5l1.5 .9M356.7 210.5v.3"/>
<path d="M356.7 210.8l1.5 .8M357.2 210.2l.2-.1a.26 .26 0 0 1 .4 0 .26 .26 0 0 1-.1 .4 .26 .26 0 0 1-.3-.1zM357.7 210.4h-.4M357.7 210.4h.1M357.8 209.3l-1.1 .7a.28 .28 0 0 0-.2 .3 .28 .28 0 0 0 .2 .2M358.2 210.7h.1a.21 .21 0 0 1 .3-.1 .21 .21 0 0 1 0 .4 .21 .21 0 0 1-.3-.1zM358.2 211.4l.4 .1M358.2 211.4v.2M358.2 211.6l.4 .1M358.5 210.9h-.2M358.6 211.5v.2M359.5 211.5l.5 .1"/>
<path d="M359.5 211.5h-.9M359.5 211.5v.2M359.5 211.7l.5 .1M359.5 211.7h-.9M360 211.6l1.5 .8M360 211.6v.2M360 211.8l1.5 .9M360.5 208.3a.22 .22 0 0 1 .3 .1 .22 .22 0 0 1-.1 .3zM360.5 210a.22 .22 0 0 1 .3 .1 .22 .22 0 0 1-.1 .3zM360.6 210l.2 .4M360.6 208.3v.3l.2 .1M360.6 209.9v.1"/>
<path d="M360.6 209.9h.1M360.8 210h-.2M360.8 210.2h-.2M361.5 212.4v.3M362.4 212.4l-.4 .1-.5-.1M362.4 212.7l-.4 .1-.5-.1M362.4 212.4v.3M362.8 208.9v3.3M362.9 209l1.2-.8v3.1l-1.2 .8zM362.9 210.6l1.2 .7M364.2 208.1l-1.4 .8M364.2 208.1v3.3l-1.4 .8"/>
<path d="M364.2 210.4l.4 .2a.28 .28 0 0 1 .2 .3 .28 .28 0 0 1-.2 .2M364.6 211.1l-2.2 1.3M364.6 211.1v.3M364.6 211.4l-2.2 1.3M364.8 210.9l-.2 .5M95.8 238.7l.3 .2-.2 .3M96.2 235.7l.3 .3-.2 .2M98 237.5l.3 .2-.2 .3M99.3 235.4h.2l-1.2 9.4M99.3 235.4l-3.9-.5-1.3 9.9M99.3 235.4l-1.2 9.4M100.2 228.6h26.8l.2 2h-27.2z"/>
<path d="M127.9 235.4h-.2l1.2 9.4M127.9 235.4l1.2 9.4M129.2 237.5l-.3 .2 .3 .3M131 235.7l-.3 .2 .2 .3M131.4 238.7l-.3 .2 .2 .3M131.8 234.8l-3.9 .6M34.6 244.8h.7M35.3 244.8h2.1M35.3 245.1h2.1M35.3 244.8v.3M37.4 244.8h.4M37.4 245.1h.4"/>
<path d="M37.4 244.8v.3M37.8 244.8h.7M37.8 245.1h.7M37.8 244.8v.3M38.5 244.8h.4M38.5 245.1h.4M38.5 244.8v.3M38.9 244.8h2.1M38.9 245.1h2.1M38.9 244.8v.3M41 244.8h.6M41 244.8v.3"/>
<path d="M41.6 244.8v.3h-.6M41.6 244.8h49.7M91.3 244.8h.6M91.3 244.8v.3h.6M91.9 244.8v.3M91.9 244.8h2.1M91.9 245.1h2.1M94 244.8h.5M94 245.1h.5M94 244.8v.3M94.5 244.8h.6M94.5 245.1h.6"/>
<path d="M94.5 244.8v.3M95.1 244.8h.4M95.1 245.1h.4M95.1 244.8v.3M95.5 244.8h2.1M95.5 245.1h2.1M95.5 244.8v.3M97.6 244.8h.7M97.6 244.8v.3M98.1 244.8h.1M98.1 244.8h-.1M98.3 244.8v.3h-.7"/>
<path d="M129.1 244.8h.1M129.2 244.7l-.1 .1M129.2 244.7v.1M129.6 244.8h-.7v.3h.7M129.6 244.8v.3M131.7 244.8h-2.1M131.7 244.8v.3M131.7 245.1h-2.1M132.1 244.8h-.4M132.1 244.8v.3M132.1 245.1h-.4M132.6 240.8l60-.1v4.3h-.7"/>
<path d="M132.6 240.8h.1M132.8 244.8h-.7M132.8 244.8v.3M132.8 245.1h-.7M133.2 244.8h-.4M133.2 244.8v.3M133.2 245.1h-.4M135.3 244.8h-2.1M135.3 245.1h-2.1M135.3 244.8v.3M135.9 244.8h-.6M135.9 244.8v.3h-.6"/>
<path d="M185.6 244.7v.3h.6M185.6 244.7l-49.7 .1M186.2 244.7h-.6M186.2 244.7v.3M188.3 244.7v.3M188.3 244.7h-2.1M188.3 245h-2.1M188.8 244.7h-.5M188.8 245h-.5M188.8 244.7v.3M189.4 244.7v.3M189.4 244.7h-.6"/>
<path d="M189.4 245h-.6M189.8 244.7h-.4M189.8 245h-.4M189.8 244.7v.3M191.9 244.7h-2.1M191.9 244.7v.3M191.9 245h-2.1M192.6 244.7h-.7"/>
<circle cx="113.5" cy="62.8" r=".28"/>
<circle cx="113.5" cy="66.8" r=".27"/>
<circle cx="113.6" cy="97" r=".27"/>
<circle cx="113.6" cy="101" r=".28"/>
<circle cx="113.6" cy="131.3" r=".28"/>
<circle cx="113.6" cy="135.3" r=".27"/>
<circle cx="112.8" cy="150.8" r=".27"/>
<circle cx="112.8" cy="153.8" r=".27"/>
<circle cx="114.3" cy="150.8" r=".27"/>
<circle cx="114.3" cy="153.8" r=".27"/>
<circle cx="317.9" cy="180.7" r=".22"/>
<circle cx="319.1" cy="180" r=".22"/>
<circle cx="319.4" cy="182.6" r=".22"/>
<circle cx="320.8" cy="181.7" r=".22"/>
<circle cx="95.9" cy="239" r=".26"/>
<circle cx="96.3" cy="236" r=".26"/>
<circle cx="98" cy="237.7" r=".26"/>
<circle cx="129.2" cy="237.7" r=".26"/>
<circle cx="131" cy="236" r=".26"/>
<circle cx="131.4" cy="238.9" r=".26"/>
<circle cx="37.6" cy="241.8" r=".26"/>
<circle cx="37.6" cy="243.8" r=".26"/>
<circle cx="189.6" cy="241.7" r=".26"/>
<circle cx="189.6" cy="243.7" r=".26"/>
</g>
<text font-size="6.3" x="360.3" y="278.5">AA-008210000</text>
<text font-size="5.6" x="361.3" y="239.1">PN-EN22768-mL</text>
<text font-size="4.9" x="302.4" y="232.4">RACKSYSTEM</text>
<g font-size="4.7">
<text x="207.6" y="156.4" transform="rotate(-90 207.6 156.4)">3800</text>
<text x="371.6" y="247.8">EBG311800000</text>
<text x="106.5" y="254.9">3200</text>
<text x="313.2" y="268.1">EKSPOZYTOR</text>
<text x="314" y="272.6">OGRODZEŃ</text>
<text x="302.6" y="277.1">METALOWYCH Z EXPO</text>
<text x="311" y="281.6">H=3800 NOGA</text>
<text x="307" y="286.1">KOŃCZĄCA CIĄG</text>
</g>
<text font-size="3.9" x="362.3" y="253.8">A3</text>
<text font-size="3.2" x="354.9" y="267.2">SYMBOL</text>
<g font-size="2.4">
<text x="302.4" y="235.6">SPÓŁKA Z OGRANICZONĄ</text>
<text x="302.4" y="238.4">ODPOWIEDZIALNOŚCIĄ SP.K.</text>
<text x="300.7" y="244.7">Projekt jest własnością firmy</text>
<text x="300.7" y="247.5">RACKSYSTEM SPÓŁKA Z OGRANICZONĄ</text>
<text x="300.7" y="250.3">ODPOWIEDZIALNOŚCIĄ SP.K.</text>
<text x="300.7" y="253.1">I w żadnej części nie może być:</text>
<text x="300.7" y="256">kopiowany, udostępniany</text>
<text x="300.7" y="258.8">ani wykorzystywany jako</text>
<text x="300.7" y="261.6">dokumentacja przez firmy trzecie.</text>
</g>
<g font-size="2">
<text x="383.1" y="227.9">WYMIARY NIETOLEROWANE</text>
<text x="341" y="231.6">OSTRE</text>
<text x="359.5" y="228.9">NIE SKALUJ RYSUNKU</text>
<text x="383.1" y="230.4">WYKONAĆ WEDŁUG:</text>
<text x="341" y="234.1">KRAWĘDZIE</text>
<text x="341" y="236.6">STĘPIĆ</text>
<text x="339.9" y="245.4">WERSJA</text>
<text x="346.6" y="249.5">1</text>
<text x="340.6" y="257.7">2018-05-15</text>
<text x="340.7" y="253.8">DATA</text>
<text x="358.7" y="257.7">SKALA</text>
<text x="367" y="257.7">1:50</text>
<text x="373.9" y="253.8">WYKONAŁ:</text>
<text x="374.1" y="257.7">MASA ORIENTACYJNA:</text>
<text x="387.2" y="253.8">K. KASPERCZYK</text>
<text x="339.7" y="262.3">NR RYSUNKU</text>
<text x="358.7" y="261.7">ARKUSZ 2</text>
<text x="374.1" y="261.7">ELEMENT:</text>
<text x="301" y="266.4">TYTUŁ:</text>
</g>
<text font-size="1.3" x="359" y="244">SYMBOL 2</text>
</svg>
